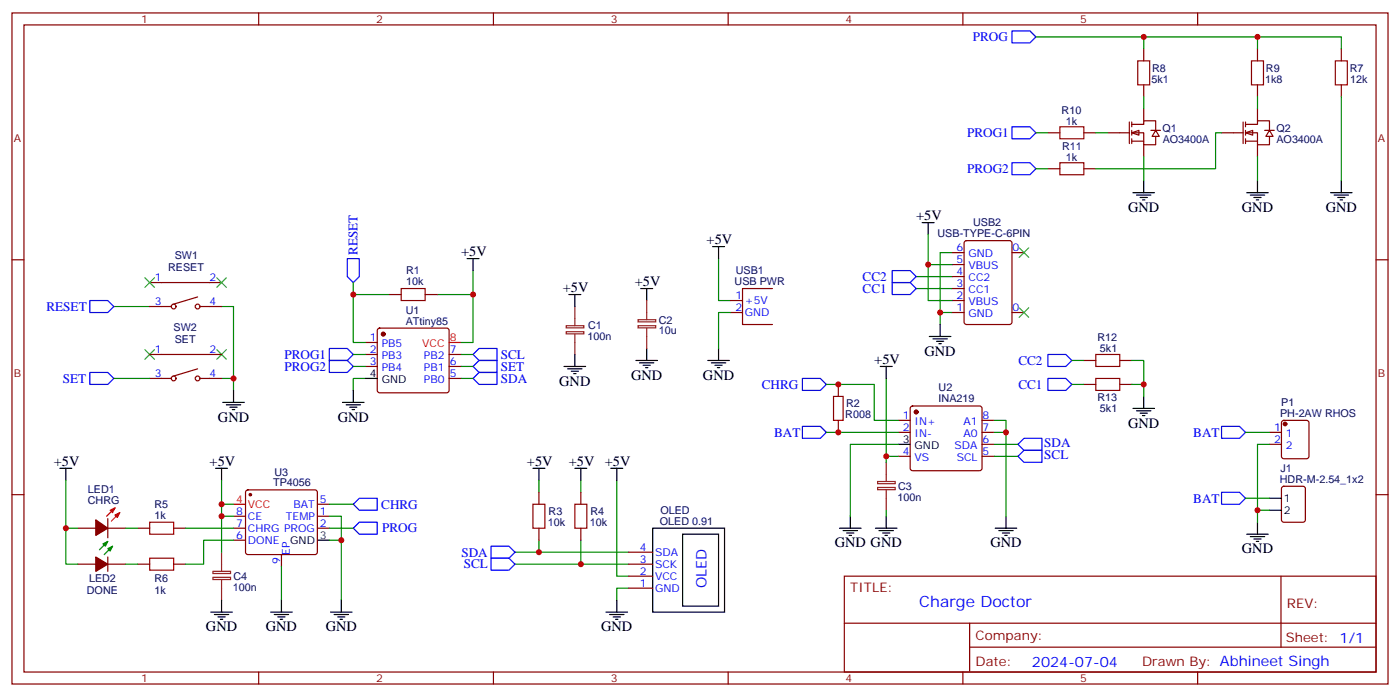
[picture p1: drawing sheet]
<svg xmlns="http://www.w3.org/2000/svg" width="412mm" height="205mm" viewBox="0 0 412 205" stroke-linecap="round" stroke-linejoin="round" font-family="sans-serif">
<g fill="none" stroke="#870000" stroke-width=".35">
<path d="M3.5 3.8h405.4v197.6h-405.4zM7.1 7.3h398.2v190.5h-398.2zM76.2 3.8v3.5M145.3 3.8v3.5M214.5 3.8v3.5M283.6 3.8v3.5M352.8 3.8v3.5M395.1 14.4v3.5M395.1 25v3.5M3.5 76.5h3.6M280.5 77.9h3.5M280.5 74.4h3.5"/>
<path d="M284.2 71l.5-.2h12.7l.6 .5 .1 23.5-.5 .7h-12.9l-.7-.4v-23.6zM298.1 74.4h3.5M405.3 76.5h3.6M44.1 90.2h6.3M44.1 83.2h21.2M58.2 87.4l-7 2.1M58.9 90.2h6.4M111.4 96.8l.4-.2h19.8l.5 .2 .2 .5v17.6l-.2 .5-.5 .2h-19.8l-.5-.2-.2-.5v-17.6zM114.7 86.7h3.5M125.2 86.7h3.6M280.5 92h3.5M280.5 88.5h3.5"/>
<path d="M280.5 84.9h3.5M280.5 81.4h3.5M298.1 92h3.5M44.1 104.4h21.2M44.1 111.4h6.3M58.2 108.6l-7 2.1M58.9 111.4h6.4M107.6 100.8h3.5M107.6 104.4h3.5M107.6 107.9h3.5M132.3 104.4h3.5M132.3 107.9h3.5"/>
<path d="M132.3 111.4h3.5M246.9 113.2v3.5M268.3 119.7l.5-.2h19.8l.5 .2 .2 .5v17.7l-.3 .5-.4 .2h-19.8l-.5-.3-.2-.4v-17.7zM246.9 123.8v3.5M264.6 123.8h3.5M264.6 127.3h3.5M264.6 134.3h3.5M289.3 123.8h3.5M289.3 127.3h3.5M289.3 134.3h3.5M289.3 130.8h3.5M3.5 145.6h3.6"/>
<path d="M22.9 155.5h5.3M31.7 155.5h5.3M31.7 152.7v5.6M40.6 155.5h3.5M51.2 155.5h3.5M68.8 152h3.5M68.8 155.5h3.5M68.8 159h3.5M72.6 144.4l.4-.2h19.8l.5 .2 .2 .5v17.7l-.2 .5-.5 .2h-19.8l-.5-.3-.2-.4v-17.7zM93.5 152h3.5M93.5 155.5h3.5M93.5 148.4h3.5"/>
<path d="M158.7 144.9v3.5M158.7 155.5v3.5M171.1 144.9v3.5M171.1 155.5v3.5M405.3 145.6h3.6M22.9 166.1h5.3M31.7 166.1h5.3M31.7 164v4.2M40.6 166.1h3.5M51.2 166.1h3.5M82.9 163.3v3.5M185.2 173.1h7.1"/>
<path d="M185.2 169.6h7.1M185.2 166.1h7.1M185.2 162.6h7.1M248.7 169.6h156.6v28.2h-156.6zM377.3 169.6v20.9M76.2 197.8v3.6M145.3 197.8v3.6M214.5 197.8v3.6M248.7 183.5h156.5M283.6 197.8v3.6M285.6 190.5h119.6M285.6 183.5v14.1"/>
<path d="M352.8 197.8v3.6"/>
<circle cx="51.2" cy="90.2" r=".71"/>
<circle cx="58.2" cy="90.2" r=".71"/>
<circle cx="51.2" cy="111.4" r=".71"/>
<circle cx="58.2" cy="111.4" r=".71"/>
</g>
<g fill="none" stroke="#008700" stroke-width=".35">
<path d="M139.3 79.7v21.1h-3.5M211.7 76.1v12.4h3.5M273.4 69.1v19.4h7.1M273.4 77.9h7.1M280.5 74.4h-3.6v17.6M33.5 90.2h10.6M65.3 90.2h3.5v21.2M104.1 83.2v3.5M114.7 86.7h-10.6v14.1h3.5M128.8 86.7h10.5M269.9 84.9h10.6M269.9 81.4h10.6"/>
<path d="M280.5 92h-3.6v3.5M33.5 111.4h10.6M65.3 111.4h3.5v3.5M104.1 104.4h3.5M104.1 107.9h3.5M107.6 111.4h-3.5v3.5M135.8 104.4h3.5M135.8 111.4h3.5M135.8 107.9h3.5M243.4 113.2h14.1v10.6h7.1M261.1 111.4v22.9h3.5M243.4 127.3h21.2"/>
<path d="M261.1 134.3v1.8M264.6 130.8h-14.1v21.2M292.8 123.8h3.5v28.2M292.8 130.8h7.1M292.8 134.3h7.1M292.8 127.3h3.5M19.4 141.4v24.7h3.5M19.4 155.5h3.5M37 155.5h3.6M54.7 155.5h14.1M65.3 141.4v10.6h3.5M65.3 148.4h3.5"/>
<path d="M65.3 152v10.6M68.8 159h-8.8v7.1h-5.3M97 152h3.5v24.7M97 159h3.5M97 155.5h7.1M97 148.4h7.1M158.7 141.4v3.5M158.7 159v3.6M171.1 141.4v3.5M171.1 159v7.1M181.7 141.4v28.2h3.5M261.1 150.2v1.8"/>
<path d="M37 166.1h3.6M82.9 166.8v9.9M151.7 162.6h33.5M151.7 166.1h33.5M185.2 173.1h-3.5v3.6"/>
</g>
<path d="M393.3 17.9h3.6v7.1h-3.6zM118.2 84.9h7v3.6h-7zM245.5 116.7h2.9v7.1h-2.9zM44.1 153.7h7.1v3.6h-7.1zM157 148.4h3.5v7.1h-3.5zM169.3 148.4h3.6v7.1h-3.6zM44.1 164.3h7.1v3.6h-7.1z" fill="none" stroke="#a10000" stroke-width=".35"/>
<g fill="none" stroke="#00f" stroke-width=".35">
<path d="M298.1 9.1h5.3l1.8 1.8-1.8 1.7h-5.3zM102.3 76.1h3.5v5.3l-1.7 1.8-1.8-1.8zM262.8 79.7h5.3l1.8 1.7-1.8 1.8h-5.3zM26.5 88.5h5.2l1.8 1.7-1.8 1.8h-5.2zM262.8 83.2h5.3l1.8 1.7-1.8 1.8h-5.3zM26.5 109.6h5.2l1.8 1.8-1.8 1.8h-5.2zM97 102.6h5.3l1.8 1.8-1.8 1.7h-5.3zM97 106.1h5.3l1.8 1.8-1.8 1.7h-5.3zM139.3 104.4l1.8-1.8h5.3v3.5h-5.3zM139.3 111.4l1.8-1.8h5.3v3.6h-5.3zM139.3 107.9l1.8-1.8h5.3v3.5h-5.3zM236.4 111.4h5.3l1.7 1.8-1.7 1.7h-5.3z"/>
<path d="M236.4 125.5h5.3l1.7 1.8-1.7 1.7h-5.3zM299.9 134.3l1.7-1.7h5.3v3.5h-5.3zM299.9 130.8l1.7-1.8h5.3v3.6h-5.3zM104.1 148.4l1.7-1.7h5.3v3.5h-5.3zM104.1 155.5l1.7-1.8h5.3v3.6h-5.3zM144.6 160.8h5.3l1.8 1.8-1.8 1.7h-5.3zM144.6 164.3h5.3l1.8 1.8-1.8 1.8h-5.3z"/>
</g>
<g fill="none" stroke="#000" stroke-width=".35">
<path d="M137.6 76.1h3.5M139.3 76.1v3.6M209.9 72.6h3.5M211.7 72.6v3.5M271.6 65.5h3.6M273.4 65.5v3.6M167.6 86.7h3.5M169.3 86.7v3.5M188.7 84.9h3.6M190.5 84.9v3.6M273.8 99.1h6.3M274.8 99.8h4.2"/>
<path d="M276.9 95.5v3.6M65.6 118.5h6.4M66.7 119.2h4.2M67.7 119.9h2.1M68.8 114.9v3.6M100.9 118.5h6.3M102 119.2h4.2M103 119.9h2.1M104.1 114.9v3.6M107.6 111.4h3.5M166.2 107.9h6.3M167.2 108.6h4.2"/>
<path d="M168.3 109.3h2.1M169 110h.7M169.3 104.4v3.5M187.3 106.1h6.4M188.4 106.8h4.2M189.4 107.5h2.2M190.1 108.2h.8M190.5 102.6v3.5M208.5 106.1h6.3M209.5 106.8h4.3M210.6 107.5h2.1M211.3 108.2h.7"/>
<path d="M211.7 102.6v3.5M259.3 107.9h3.5M261.1 107.9v3.5M275.9 100.5h2.1M276.6 101.2h.7M17.6 137.9h3.6M19.4 137.9v3.5M63.5 137.9h3.5M65.3 137.9v3.5M68.4 120.6h.7M103.7 120.6h.7M157 137.9h3.5"/>
<path d="M158.7 137.9v3.5M169.3 137.9h3.6M171.1 137.9v3.5M179.9 137.9h3.5M181.7 137.9v3.5M264.6 130.8h3.5M93.5 159h3.5M192.3 155.5h21.1v24.7h-21.1zM201.1 157.3h10.6v21.1h-10.6zM247.3 155.5h6.3M248.4 156.2h4.2M249.4 156.9h2.1"/>
<path d="M250.1 157.6h.7M250.5 152v3.5M257.9 155.5h6.3M258.9 156.2h4.3M260 156.9h2.1M260.7 157.6h.7M261.1 152v3.5M293.2 155.5h6.3M294.2 156.2h4.2M295.3 156.9h2.1M296 157.6h.7M296.3 152v3.5"/>
<path d="M65.3 176.7v3.5M82.9 176.7v3.5M100.5 176.7v3.5M181.7 176.7v3.5M62.1 180.2h6.3M63.1 180.9h4.3M64.2 181.6h2.1M64.9 182.3h.7M79.7 180.2h6.4M80.8 180.9h4.2M81.8 181.6h2.2M82.5 182.3h.8"/>
<path d="M97.4 180.2h6.3M98.4 180.9h4.3M99.5 181.6h2.1M100.2 182.3h.7M178.5 180.2h6.4M179.6 180.9h4.2M180.6 181.6h2.1M181.3 182.3h.7"/>
</g>
<path d="M300.2 73l2.8 2.8M303 73l-2.8 2.8M42.7 81.8l2.8 2.8M45.5 81.8l-2.8 2.8M63.9 81.8l2.8 2.8M66.7 81.8l-2.8 2.8M300.2 90.6l2.8 2.8M303 90.6l-2.8 2.8M42.7 102.9l2.8 2.9M45.5 102.9l-2.8 2.9M63.9 102.9l2.8 2.9M66.7 102.9l-2.8 2.9" fill="none" stroke="#3c3" stroke-width=".35"/>
<g fill="#870000" stroke="#870000" stroke-width=".35">
<path d="M28.2 153l3.5 2.5-3.5 2.1z"/>
<path d="M28.2 164l3.5 2.1-3.5 2.1z"/>
<circle cx="269.9" cy="121.3" r=".53"/>
<circle cx="112.9" cy="98.4" r=".53"/>
<circle cx="73.7" cy="145.6" r=".35"/>
</g>
<path d="M166.8 97.6h5.2v.7h-5.2zM166.8 95.9h5.2v.6h-5.2zM169.3 90.2v5.7M169.3 98.4v6M261.1 136.1v5.6M258.5 143.5h5.2v.6h-5.2zM258.5 141.7h5.2v.7h-5.2zM261.1 144.2v6M62.7 170h5.2v.6h-5.2zM62.7 168.2h5.2v.6h-5.2zM65.3 162.6v5.6M65.3 170.7v6" fill="none" stroke="#8c2424" stroke-width=".35"/>
<path d="M132.3 100.8h3.5M33.9 149.5l-2.5 2.5M35.3 150.9l-2.5 2.5M68.8 148.4h3.5" fill="none" stroke="#f00" stroke-width=".35"/>
<g fill="#f00" stroke="#f00" stroke-width=".35">
<path d="M33.9 151.6l1.4-.7-.7 1.4z"/>
<path d="M32.5 150.2l1.4-.7-.7 1.4z"/>
</g>
<path d="M31.7 159.4l-2.4 2.5M33.2 160.8l-2.5 2.5" fill="none" stroke="#090" stroke-width=".35"/>
<g fill="#090" stroke="#090" stroke-width=".35">
<path d="M31.7 161.5l1.5-.7-.7 1.4z"/>
<path d="M30.3 160.1l1.4-.7-.7 1.4z"/>
</g>
<g fill="#fff" stroke="#870000" stroke-width=".35">
<path d="M333.4 39.1l2.1-.7v1.4z"/>
<path d="M340.4 38.4l1.1 1.7h-2.1z"/>
</g>
<path d="M326.3 39.1h6.4M332.7 35.9v6.4M333.4 36.6h3.5v-1h3.5v2.8M333.4 39.1h3.5v3.5h3.5v-2.5M333.4 35.9v1.4M333.4 38.4v1.4M336.9 32v3.6M339 38.4h2.8M333.4 41.6h3.5M333.4 40.9v1.4M336.9 42.6v3.5" fill="none" stroke="#870000" stroke-width=".35"/>
<g fill="#fff" stroke="#870000" stroke-width=".35">
<path d="M366.9 39.1l2.1-.7v1.4z"/>
<path d="M373.9 38.4l1.1 1.7h-2.1z"/>
</g>
<g fill="none" stroke="#870000" stroke-width=".35">
<path d="M336.9 14.4v3.5M370.4 14.4v3.5M308.7 39.1h3.5M319.3 39.1h3.5M336.9 25v3.5M359.8 39.1h6.4M366.2 35.9v6.4M366.9 36.6h3.5v-1h3.5v2.8M366.9 39.1h3.5v3.5h3.5v-2.5M366.9 35.9v1.4M366.9 38.4v1.4M370.4 25v3.5"/>
<path d="M370.4 32v3.6M372.5 38.4h2.9M308.7 49.7h3.5M319.3 49.7h3.5M366.9 41.6h3.5M366.9 40.9v1.4M370.4 42.6v3.5M215.2 88.5h3.5M215.2 92h3.5M227.5 84.9h-8.8v10.6h8.8M319.3 106.1h3.5M319.3 113.2h3.5"/>
<path d="M329.8 106.1h3.6M329.8 113.2h3.6M373.9 127.3h3.6M373.9 130.8h3.6M377.7 124l.5-.2h6.7l.5 .2 .2 .5v9.8l-.2 .5-.5 .2h-6.7l-.5-.2-.2-.5v-9.8zM377.7 143.4l.5-.2h5.6l.7 .4v9.4l-.4 .7h-5.9l-.7-.4v-9.4z"/>
</g>
<path d="M335.1 17.9h3.6v7.1h-3.6zM368.7 17.9h3.5v7.1h-3.5zM312.2 37.3h7.1v3.6h-7.1zM312.2 47.9h7.1v3.5h-7.1zM322.8 104.4h7v3.5h-7zM322.8 111.4h7v3.5h-7z" fill="none" stroke="#a10000" stroke-width=".35"/>
<path d="M298.1 37.3h5.3l1.8 1.8-1.8 1.8h-5.3zM298.1 47.9h5.3l1.8 1.8-1.8 1.7h-5.3zM308.7 111.4h5.3l1.7 1.8-1.7 1.7h-5.3zM308.7 104.4h5.3l1.7 1.7-1.7 1.8h-5.3zM359.8 125.5h5.3l1.8 1.8-1.8 1.7h-5.3zM359.8 144.9h5.3l1.8 1.8-1.8 1.7h-5.3z" fill="none" stroke="#00f" stroke-width=".35"/>
<g fill="none" stroke="#000" stroke-width=".35">
<path d="M333.7 56.7h6.4M334.8 57.4h4.2M335.8 58.1h2.2M336.5 58.8h.8M336.9 53.2v3.5M367.2 56.7h6.4M368.3 57.4h4.2M369.4 58.1h2.1M370.1 58.8h.7M370.4 53.2v3.5M391.9 56.7h6.4M393 57.4h4.2"/>
<path d="M394.1 58.1h2.1M394.8 58.8h.7M395.1 53.2v3.5M336.9 116.7v3.5M333.7 120.2h6.4M334.8 120.9h4.2M335.8 121.6h2.2M336.5 122.3h.8M367.2 157.3h6.4M368.3 158h4.2M369.4 158.7h2.1M370.1 159.4h.7"/>
<path d="M370.4 153.7v3.6M373.9 146.7h3.6M373.9 150.2h3.6"/>
</g>
<g fill="none" stroke="#008700" stroke-width=".35">
<path d="M305.2 10.9h89.9v3.5M336.9 10.9v3.5M370.4 10.9v3.5M305.2 39.1h3.5M322.8 39.1h3.5M336.9 28.5v3.5M359.8 39.1h-1.7v10.6h-35.3M370.4 28.5v3.5M395.1 28.5v24.7M305.2 49.7h3.5M336.9 46.1v7.1M370.4 46.1v7.1"/>
<path d="M215.2 92h-3.5v10.6M315.7 106.1h3.6M315.7 113.2h3.6M333.4 106.1h3.5v10.6M333.4 113.2h3.5M366.9 127.3h7M373.9 130.8h-3.5v22.9M366.9 146.7h7M370.4 150.2h3.5"/>
</g>
<circle cx="378.5" cy="124.8" r=".53" fill="#870000" stroke="#870000" stroke-width=".35"/>
<path d="M188 95.9h5.1v.6h-5.1zM188 94.1h5.1v.7h-5.1zM190.5 88.5v5.6M190.5 96.6v6" fill="none" stroke="#8c2424" stroke-width=".35"/>
<g fill="#c00">
<circle cx="171.1" cy="166.1" r=".88"/>
<circle cx="158.8" cy="162.6" r=".88"/>
<circle cx="261.1" cy="134.3" r=".88"/>
<circle cx="246.9" cy="127.3" r=".88"/>
<circle cx="246.9" cy="113.2" r=".88"/>
<circle cx="296.3" cy="127.3" r=".88"/>
<circle cx="104.1" cy="86.7" r=".88"/>
<circle cx="139.3" cy="86.7" r=".88"/>
<circle cx="68.8" cy="111.4" r=".88"/>
<circle cx="276.9" cy="92" r=".88"/>
<circle cx="273.4" cy="77.9" r=".88"/>
<circle cx="100.5" cy="159" r=".88"/>
<circle cx="65.3" cy="148.4" r=".88"/>
<circle cx="19.4" cy="155.5" r=".88"/>
<circle cx="65.3" cy="152" r=".88"/>
<circle cx="336.9" cy="10.9" r=".88"/>
<circle cx="370.4" cy="10.9" r=".88"/>
<circle cx="336.9" cy="113.2" r=".88"/>
<circle cx="370.4" cy="150.2" r=".88"/>
</g>
<text font-size="4.6" fill="#00f" x="270.8" y="178.6">Charge Doctor</text>
<g font-size="4.2">
<text x="269.9" y="64.8">+5V</text>
<text x="332.3" y="62.4">GND</text>
<text x="365.8" y="62.4">GND</text>
<text x="390.5" y="62.4">GND</text>
<text x="208.1" y="71.9">+5V</text>
<text x="135.8" y="75.4">+5V</text>
<text x="165.8" y="86">+5V</text>
<text x="187" y="84.2">+5V</text>
<text x="257.5" y="107.2">+5V</text>
<text x="272.3" y="104.7">GND</text>
<text x="164.7" y="113.5">GND</text>
<text x="185.9" y="111.8">GND</text>
<text x="207.1" y="111.8">GND</text>
<text x="64.2" y="124.1">GND</text>
<text x="99.5" y="124.1">GND</text>
<text x="332.3" y="125.9">GND</text>
<text x="15.9" y="137.2">+5V</text>
<text x="61.7" y="137.2">+5V</text>
<text x="155.2" y="137.2">+5V</text>
<text x="167.6" y="137.2">+5V</text>
<text x="178.2" y="137.2">+5V</text>
<text x="245.9" y="161.1">GND GND</text>
<text x="291.7" y="161.1">GND</text>
<text x="365.8" y="162.9">GND</text>
<text x="60.7" y="185.8">GND</text>
<text x="78.3" y="185.8">GND</text>
<text x="96" y="185.8">GND</text>
<text x="177.1" y="185.8">GND</text>
</g>
<g font-size="4.2" fill="#00f">
<text x="208.1" y="173.1" transform="rotate(-90 208.1 173.1)">OLED</text>
<text x="304" y="196.2">2024-07-04</text>
</g>
<g font-size="3.9" fill="#00f">
<text x="286.6" y="12.1">PROG</text>
<text x="284.9" y="40.4">PROG1</text>
<text x="284.9" y="50.9">PROG2</text>
<text x="105.3" y="75.1" transform="rotate(-90 105.3 75.1)">RESET</text>
<text x="254.1" y="82.7">CC2</text>
<text x="254.1" y="86.3">CC1</text>
<text x="13.7" y="91.5">RESET</text>
<text x="83.8" y="105.6">PROG1</text>
<text x="147.5" y="105.6">SCL</text>
<text x="300" y="107.4">CC2</text>
<text x="18.5" y="112.6">SET</text>
<text x="83.8" y="109.2">PROG2</text>
<text x="147.5" y="109.1">SET</text>
<text x="147.5" y="112.7">SDA</text>
<text x="224.4" y="114.4">CHRG</text>
<text x="300" y="114.5">CC1</text>
<text x="228" y="128.5">BAT</text>
<text x="307.6" y="131.7">SDA</text>
<text x="351.5" y="128.5">BAT</text>
<text x="307.6" y="135.3">SCL</text>
<text x="112.3" y="149.7">CHRG</text>
<text x="351.5" y="147.9">BAT</text>
<text x="112.6" y="156.8">PROG</text>
<text x="135.9" y="163.8">SDA</text>
<text x="136.6" y="167.4">SCL</text>
</g>
<g font-size="3.9" fill="#800">
<text x="250.5" y="174.2">TITLE:</text>
<text x="379.1" y="178.9">REV:</text>
<text x="287.4" y="188.4">Company:</text>
<text x="378.7" y="189">Sheet: 1/1</text>
<text x="287.4" y="196.1">Date:</text>
<text x="336.4" y="196.2">Drawn By: Abhineet Singh</text>
</g>
<g font-size="3.2" fill="#800">
<text x="41.6" y="6.8">1</text>
<text x="110.8" y="6.8">2</text>
<text x="179.9" y="6.8">3</text>
<text x="249.1" y="6.8">4</text>
<text x="318.2" y="6.8">5</text>
<text x="4.1" y="41.9">A</text>
<text x="405.9" y="41.9">A</text>
<text x="4.1" y="111.1">B</text>
<text x="405.9" y="111.1">B</text>
<text x="41.6" y="200.8">1</text>
<text x="110.8" y="200.8">2</text>
<text x="179.9" y="200.8">3</text>
<text x="249.1" y="200.8">4</text>
<text x="318.2" y="200.8">5</text>
</g>
<g font-size="3.2" fill="#000080">
<text x="339.4" y="21.2">R8</text>
<text x="372.9" y="21.2">R9</text>
<text x="397.6" y="21.2">R7</text>
<text x="339.2" y="24.3">5k1</text>
<text x="372.7" y="24.3">1k8</text>
<text x="397.7" y="24.3">12k</text>
<text x="312.7" y="33.5">R10</text>
<text x="313.9" y="36.7">1k</text>
<text x="342.5" y="38.8">Q1</text>
<text x="342.5" y="42">AO3400A</text>
<text x="376" y="38.8">Q2</text>
<text x="376" y="42">AO3400A</text>
<text x="312.8" y="44.1">R11</text>
<text x="313.9" y="47.3">1k</text>
<text x="276.2" y="69.9">USB-TYPE-C-6PIN</text>
<text x="286.7" y="66.5">USB2</text>
<text x="51.5" y="76.2">SW1</text>
<text x="49.5" y="79.7">RESET</text>
<text x="119.6" y="83.9">10k</text>
<text x="119.6" y="80.8">R1</text>
<text x="216.4" y="83.9">USB PWR</text>
<text x="216.8" y="80.7">USB1</text>
<text x="119.5" y="95.5">ATtiny85</text>
<text x="119.5" y="92.3">U1</text>
<text x="194" y="95.2">C2</text>
<text x="51.1" y="97.3">SW2</text>
<text x="51.5" y="100.9">SET</text>
<text x="173.1" y="100.2">100n</text>
<text x="173.2" y="97">C1</text>
<text x="194.1" y="98.4">10u</text>
<text x="323.3" y="100.5">R12</text>
<text x="324" y="103.7">5k1</text>
<text x="249.2" y="120">R2</text>
<text x="276.5" y="118.5">INA219</text>
<text x="276.5" y="115.2">U2</text>
<text x="323.3" y="118.2">R13</text>
<text x="377.4" y="119.5">P1</text>
<text x="249" y="123.1">R008</text>
<text x="324" y="121.4">5k1</text>
<text x="377.1" y="122.7">PH-2AW RHOS</text>
<text x="80.5" y="143.2">TP4056</text>
<text x="80.8" y="140">U3</text>
<text x="377" y="142.1">HDR-M-2.54_1x2</text>
<text x="377.2" y="138.9">J1</text>
<text x="25.9" y="148.4">CHRG</text>
<text x="25.9" y="145.2">LED1</text>
<text x="45.5" y="149.6">R5</text>
<text x="264.4" y="147.5">100n</text>
<text x="264.6" y="144.3">C3</text>
<text x="45.5" y="152.7">1k</text>
<text x="161.4" y="154.9">10k</text>
<text x="161.6" y="151.7">R3</text>
<text x="173.7" y="154.9">10k</text>
<text x="173.9" y="151.7">R4</text>
<text x="194.4" y="154.4">OLED 0.91</text>
<text x="194.5" y="151.3">OLED</text>
<text x="26.2" y="171.5">LED2</text>
<text x="45.5" y="171.5">R6</text>
<text x="68.6" y="173.9">100n</text>
<text x="68.8" y="170.8">C4</text>
<text x="25.6" y="175">DONE</text>
<text x="45.5" y="175">1k</text>
</g>
<g font-size="3.2" fill="#00f">
<text x="281.8" y="77.5">5</text>
<text x="281.8" y="74">6</text>
<text x="285.3" y="75.8">GND</text>
<text x="298.3" y="74">0</text>
<text x="45.6" y="82.8">1</text>
<text x="61.7" y="82.8">2</text>
<text x="281.8" y="81.1">4</text>
<text x="285.3" y="82.8">CC2</text>
<text x="285.3" y="79.3">VBUS</text>
<text x="45.6" y="89.9">3</text>
<text x="61.7" y="89.9">4</text>
<text x="216.7" y="88.1">1</text>
<text x="219.4" y="89.5">+5V</text>
<text x="281.8" y="88.1">2</text>
<text x="281.8" y="84.6">3</text>
<text x="285.3" y="89.9">VBUS</text>
<text x="285.3" y="86.4">CC1</text>
<text x="216.7" y="91.7">2</text>
<text x="219.4" y="93.1">GND</text>
<text x="281.8" y="91.7">1</text>
<text x="285.3" y="93.4">GND</text>
<text x="298.3" y="91.7">0</text>
<text x="108.9" y="100.5">1</text>
<text x="45.6" y="104">1</text>
<text x="61.7" y="104">2</text>
<text x="108.9" y="104">2</text>
<text x="108.9" y="107.5">3</text>
<text x="112.4" y="102.2">PB5</text>
<text x="112.4" y="105.8">PB3</text>
<text x="124.9" y="105.8">PB2</text>
<text x="132.5" y="107.5">6</text>
<text x="132.5" y="104">7</text>
<text x="45.6" y="111.1">3</text>
<text x="61.7" y="111.1">4</text>
<text x="112.4" y="109.3">PB4</text>
<text x="124.9" y="112.8">PB0</text>
<text x="124.9" y="109.3">PB1</text>
<text x="132.5" y="111.1">5</text>
<text x="265.9" y="123.4">1</text>
<text x="269.4" y="125.2">IN+</text>
<text x="283.8" y="125.2">A1</text>
<text x="289.5" y="123.4">8</text>
<text x="265.9" y="126.9">2</text>
<text x="269.4" y="128.7">IN-</text>
<text x="283.8" y="128.7">A0</text>
<text x="289.5" y="130.5">6</text>
<text x="289.5" y="126.9">7</text>
<text x="375.3" y="126.9">1</text>
<text x="375.3" y="130.5">2</text>
<text x="378.8" y="128.7">1</text>
<text x="265.9" y="134">4</text>
<text x="269.4" y="135.7">VS</text>
<text x="281.2" y="132.2">SDA</text>
<text x="281.8" y="135.7">SCL</text>
<text x="289.5" y="134">5</text>
<text x="378.8" y="132.2">2</text>
<text x="86.5" y="149.5">BAT</text>
<text x="94.2" y="148.1">5</text>
<text x="69.6" y="155.2">7</text>
<text x="69.6" y="151.6">8</text>
<text x="73" y="153">CE</text>
<text x="84.2" y="153">TEMP</text>
<text x="94.2" y="151.6">1</text>
<text x="94.2" y="155.2">2</text>
<text x="69.6" y="158.7">6</text>
<text x="73" y="160.1">DONE</text>
<text x="73" y="156.6">CHRG PROG</text>
<text x="82.5" y="166" transform="rotate(-90 82.5 166)">9</text>
<text x="85.4" y="163.3" transform="rotate(-90 85.4 163.3)">EP</text>
<text x="188.5" y="165.7">3</text>
<text x="188.5" y="162.2">4</text>
<text x="193" y="167.1">SCK</text>
<text x="193" y="163.6">SDA</text>
<text x="188.5" y="172.8">1</text>
<text x="188.5" y="169.3">2</text>
<text x="193" y="170.7">VCC</text>
<text x="193" y="174.2">GND</text>
</g>
<g font-size="3.2" fill="#f00">
<text x="132.5" y="100.5">8</text>
<text x="124.4" y="102.2">VCC</text>
<text x="69.6" y="148.1">4</text>
<text x="73" y="149.5">VCC</text>
</g>
<g font-size="3.2">
<text x="108.9" y="111.1">4</text>
<text x="112.4" y="112.8">GND</text>
<text x="265.9" y="130.5">3</text>
<text x="269.4" y="132.2">GND</text>
<text x="378.2" y="147.7">1</text>
<text x="378.2" y="151.3">2</text>
<text x="85.5" y="160.1">GND</text>
</g>
<text font-size="3.2" fill="#333" x="94.2" y="158.7">3</text>
</svg>
